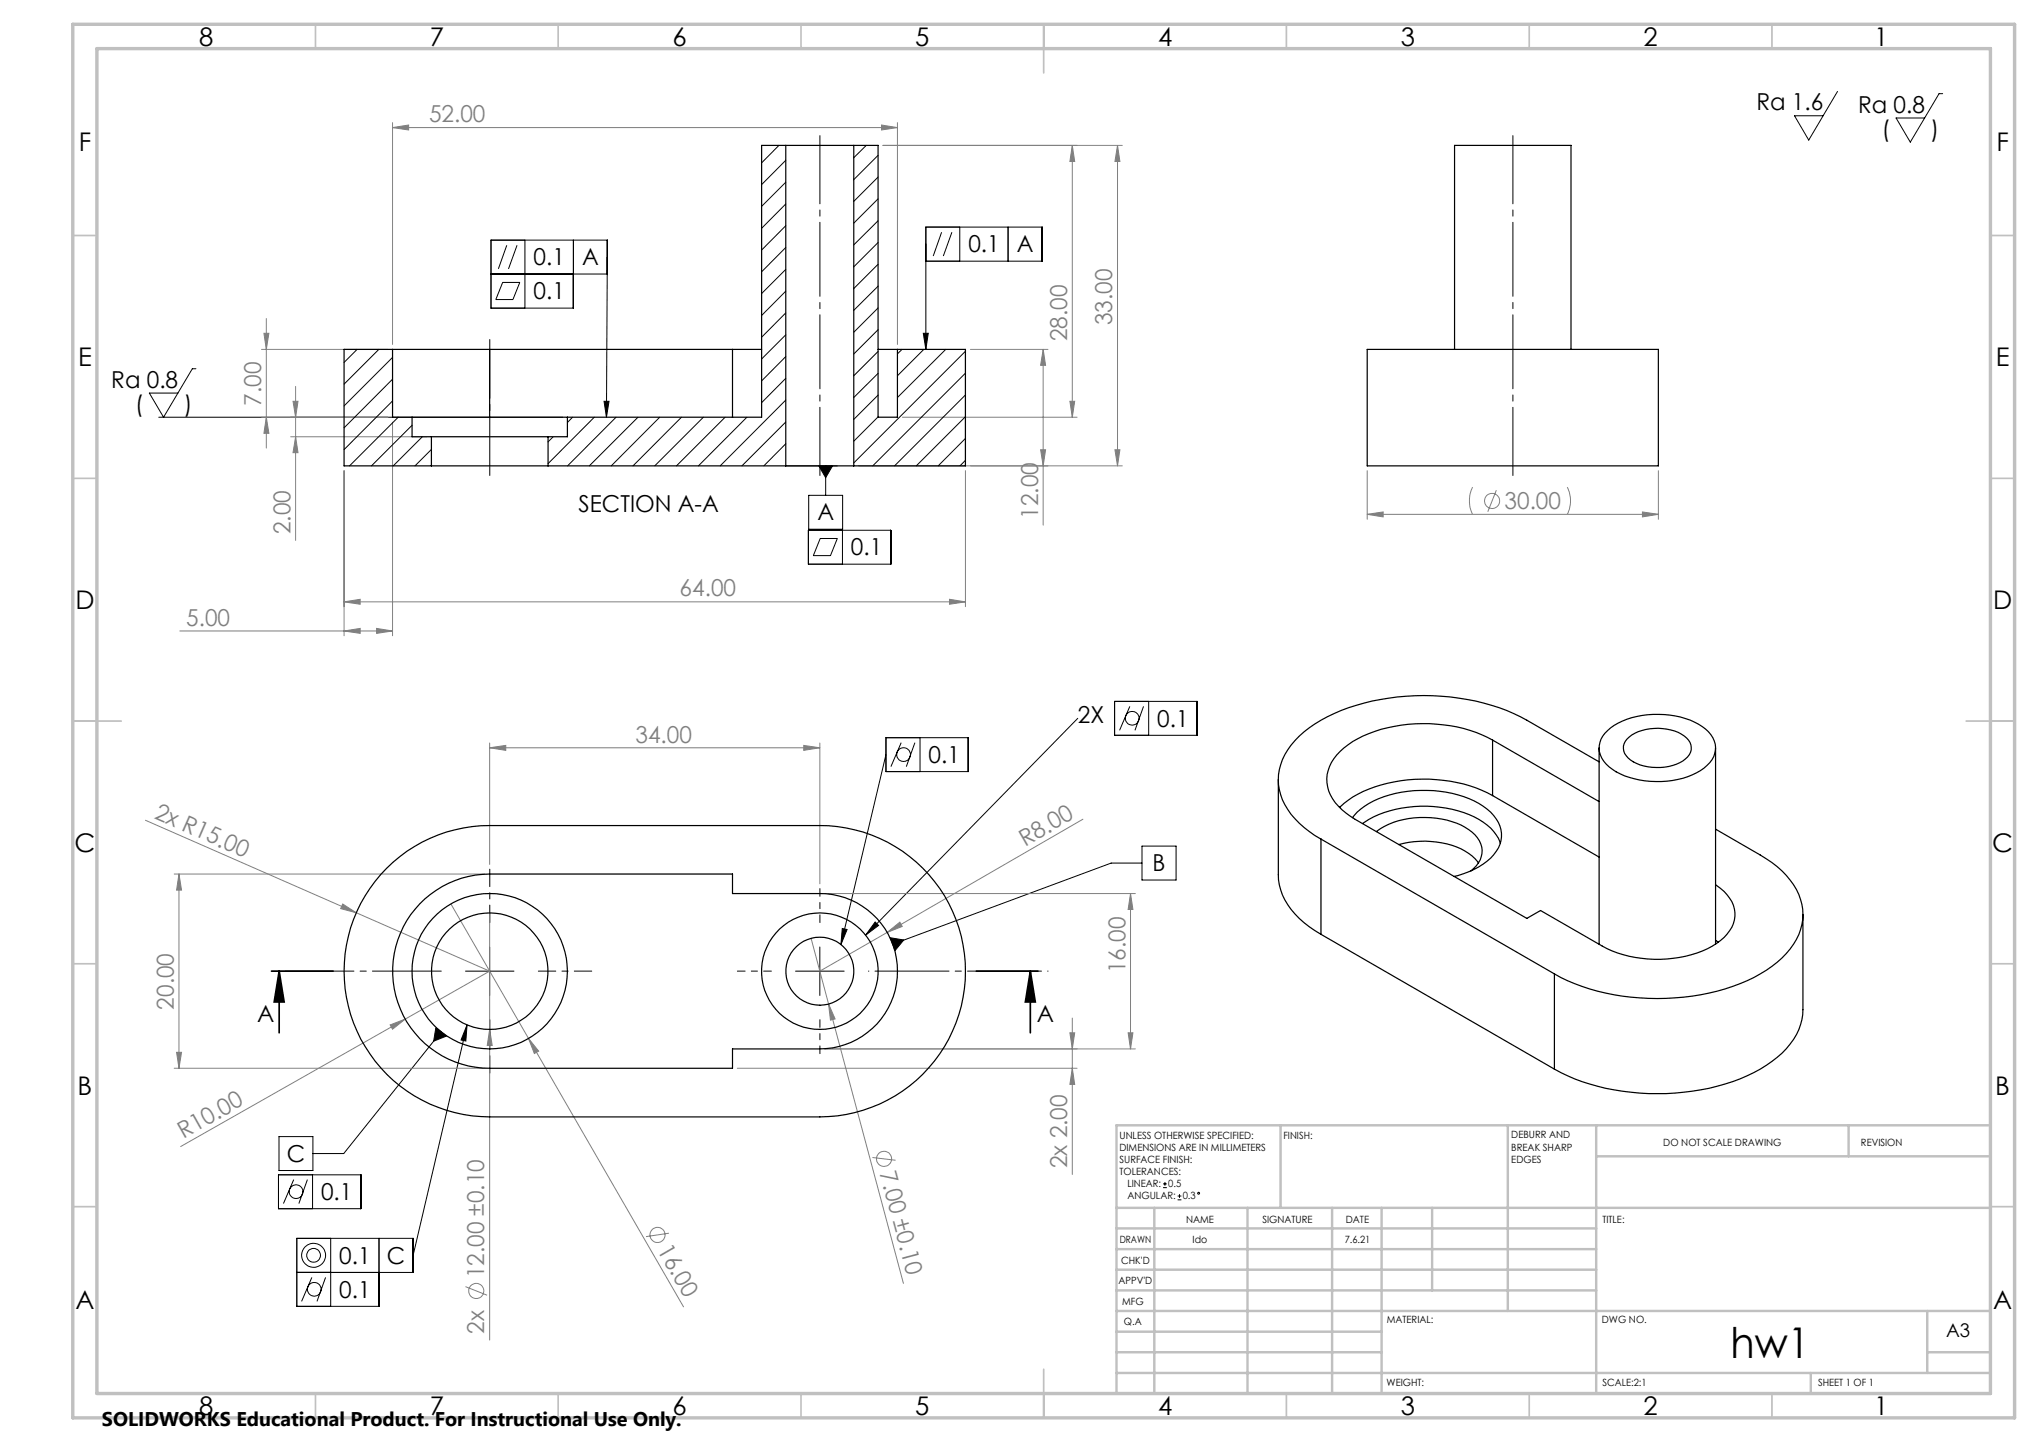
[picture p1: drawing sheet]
<svg xmlns="http://www.w3.org/2000/svg" width="420mm" height="297mm" viewBox="0 0 420 297" stroke-linecap="round" stroke-linejoin="round" font-family="sans-serif">
<g fill="none" stroke="#808080" stroke-width=".21">
<path d="M80.9 26.3l3.3-.6v1.1zM80.9 25.3v45.6M80.9 26.3h104M181.6 25.7l3.3 .6-3.3 .5zM181.9 29.9h49.3M184.9 25.3v45.6M220.9 29.9l.5 3.4h-1zM220.9 29.9v56M230.2 29.9l.5 3.4h-1zM230.2 29.9v66.1M53.9 72h26M54.4 68.6h1l-.5 3.4z"/>
<path d="M54.9 65.6v26.7M60.9 79.6v31.7M199.9 72h16M214.9 72l.5 3.2h-1.1zM214.9 72v36.2M53.9 85.9h26M54.9 85.9l.5 3.3h-1zM59.9 90h28M60.4 82.7h1l-.5 3.2zM60.9 90l.5 3.2h-1zM70.9 96.9v34M80.9 87v43.9"/>
<path d="M176.9 96h54.3M185.9 85.9h36M198.9 96.9v28.1M214.3 92.6h1.1l-.5 3.4zM220.4 82.7h1l-.5 3.2zM229.7 92.6h1l-.5 3.4zM281.6 96.9v10.1M341.6 96.9v10.1M281.6 105.9l3.3-.5v1.1zM281.6 105.9h60M303.3 100.3a6.5 6.5 0 0 0 0 5.6M308.2 101l-1.7 4.4"/>
<path d="M322.8 100.3a6.2 6.2 0 0 1 0 5.6M338.3 105.4l3.3 .5-3.3 .6zM37 130h43.9M70.9 124l3.3-.6v1.1zM70.9 130l3.3-.6v1.1zM70.9 124h128M77.6 129.4l3.3 .6-3.3 .5zM195.6 123.4l3.3 .6-3.3 .5zM100.9 154l3.3-.5v1zM100.9 153v25M100.9 154h68M165.6 153.5l3.3 .5-3.3 .5z"/>
<path d="M168.9 153v29M30 168.9l43.4 19.1M223.1 168.7l-40.4 23.3M35.9 180h64M36.9 180l.5 3.3h-1zM36.9 180v40M70.6 186.2l2.8 1.8-3.2-.9zM73.4 188l27.5 12-17.4 9.9M92.9 186.2l47.9 83M100.9 188v88M167.1 193.3l3.6 13.5M169.9 184h64"/>
<path d="M182.7 192l2.6-2.1 .5 .9zM182.7 192l-13.8 8M232.9 184l.5 3.3h-1zM232.9 184v32M36.4 216.7h1l-.5 3.3zM80.4 211.1l3.1-1.2-2.6 2.1zM83.5 209.9l-46.3 26.2M100.9 212l.5 3.3h-1zM108.9 213.9l2 2.6-.8 .5zM170.7 206.8l1.3 3.1-.9 .2zM170.7 206.8l15.4 57.5M220.4 212.7h1l-.5 3.3z"/>
<path d="M220.9 209.7v32.2M232.4 212.7h1l-.5 3.3zM233.9 216h-64M35.9 220h64M151.9 220h70M179.7 238.4l4.8 .6M220.9 220l.5 3.3h-1zM137.8 254l-4.7 .7M95.9 265l4.4 1.8"/>
<circle cx="307.3" cy="103.2" r="1.55"/>
<circle cx="182.1" cy="238.7" r="1.55"/>
<circle cx="135.4" cy="254.3" r="1.55"/>
<circle cx="98.1" cy="265.9" r="1.55"/>
</g>
<g fill="none" stroke="#000" stroke-width=".21">
<path d="M378.5 18.8l-5.9 10.1-3-5.1h5.9M400.2 19.3h-.8l-5.9 10-2.9-5h5.9M103.5 58.2h3.6l-1.4 3.5h-3.6zM104.4 50.5l-1.7 4.9M106.5 50.5l-1.8 4.9M108.1 49.5v14M118.1 49.5v14h-17v-14h24v6.9h-24M125.1 52.9l-.2 33M190.7 53.8h24v-7h-24v25.2M194 47.8l-1.8 4.9M196.1 47.8l-1.8 4.9M197.7 46.8v7"/>
<path d="M207.6 46.8v7M40.4 75.9h-.8l-5.9 10-2.9-4.9h5.9M190.2 68.6h1l-.5 3.4zM32.7 85.9h83.2M124.4 82.7h1l-.5 3.2zM161.9 96h10.6M168.7 96h2.8l-1.4 2.4zM170.1 96v6M166.5 109.2h17v7h-17zM166.6 102h7v7h-7zM168.9 110.9h3.6l-1.4 3.5h-3.6zM173.5 109.2v7"/>
<path d="M182.5 151.9h17v7h-17zM182.5 155.4l-9.3 39.2M185.6 153l-2.1 4.9M188.5 153l-1.8 4.9M189.5 151.9v7M222 148l-43.7 44.6M229.6 144.5h17v6.9h-17zM232.7 145.5l-2.1 4.9M235.5 145.5l-1.7 4.9M236.6 144.5v6.9M235.2 177.8h-6.3l-45 16.7M235.2 174.3h7.1v7h-7.1z"/>
<path d="M100.9 195v10M168.9 195v10M173.5 191.2l1 .2-1.3 3.2zM180.3 189.9l.7 .7-2.7 2zM183.4 193.1l2.8 .5-1.8 2.2zM89.8 211.7l2.2 1.7-2.7 1.1zM90.9 212.5l-20.1 25.1h-6.3M95.9 200h10M96.2 211.1l-11.1 47.5M96.2 211.1l-.2 3.3-1-.2zM163.9 200h10M57.5 234.1h7v7h-7z"/>
<path d="M57.4 242h16.9v7h-16.9zM60.5 243l-2.1 4.9M63.3 243l-1.7 4.9M64.4 242v7M68.1 255.1v14M78.1 255.1v14h-17v-14h24v7h-24M239.6 244.6h.7M239.6 243.8h.7M240 243.4v.8M242.6 247.1h.7M242.6 246.3h.7M243 246v.7"/>
<path d="M64.2 263.1l-2.1 4.9M67.1 263.1l-1.8 4.9"/>
<circle cx="186.1" cy="155.4" r="1.42"/>
<circle cx="233.2" cy="147.9" r="1.42"/>
<circle cx="61" cy="245.4" r="1.41"/>
<circle cx="64.6" cy="258.5" r="2.48"/>
<circle cx="64.6" cy="258.6" r="1.41"/>
<circle cx="246.9" cy="245.8" r=".19"/>
<circle cx="64.7" cy="265.5" r="1.41"/>
</g>
<path d="M55.9 200h12.7M57.5 200l1 6.4h-2zM57.5 200v12.7M201.1 200h12.7M212.2 200l1.1 6.4h-2.1zM212.2 200v12.7" fill="none" stroke="#000" stroke-width=".35"/>
<path d="M168.9 27.9v70M311.6 27.9v70" fill="none" stroke="#000" stroke-width=".21" stroke-dasharray="15.2 1.3 1.3 1.3" stroke-dashoffset="1.2"/>
<path d="M100.9 190v-11M100.9 210v11M110.9 200h11" fill="none" stroke="#000" stroke-width=".21" stroke-dasharray="15.2 1.3 1.3 1.3" stroke-dashoffset="11.6"/>
<path d="M90.9 200h-32.2" fill="none" stroke="#000" stroke-width=".21" stroke-dasharray="15.2 1.3 1.3 1.3" stroke-dashoffset="1.1"/>
<path d="M168.9 190v-7M158.9 200h-7M168.9 210v7" fill="none" stroke="#000" stroke-width=".21" stroke-dasharray="15.2 1.3 1.3 1.3" stroke-dashoffset="13.6"/>
<path d="M178.9 200h37" fill="none" stroke="#000" stroke-width=".21" stroke-dasharray="15.2 1.3 1.3 1.3" stroke-dashoffset="-1.4"/>
<path d="M100.9 69.9v28" fill="none" stroke="#000" stroke-width=".21" stroke-dasharray="15.2 1.3 1.3 1.3" stroke-dashoffset="3.1"/>
<g fill="none" stroke="#c0c0c0" stroke-width=".35">
<path d="M65 5v5M115 5v5M165 5v5M215 5v10M265 5v5M315 5v5M365 5v5M15 48.5h5M410 48.5h5M15 98.5h5M410 98.5h5M15 148.5h10"/>
<path d="M405 148.5h10M15 198.5h5M410 198.5h5M15 248.5h5M410 248.5h5M65 287v5M115 287v5M165 287v5M215 282v10M265 287v5M315 287v5M365 287v5"/>
</g>
<g fill="none" stroke="#c0c0c0" stroke-width=".5">
<path d="M263.8 231.8v17M310.6 231.8v38.2M328.8 231.8v55.2M328.8 238.2h81.2M380.8 231.8v6.4M410 231.8h-180v55.2M230 248.8h180M230 257.3h98.8M230 253h98.8M237.8 248.8v38.2M257 248.8v38.2M274.4 248.8v38.2"/>
<path d="M284.6 248.8v38.2M295 248.8v17M230 265.8h98.8M230 261.5h98.8M230 278.5h54.6M230 274.3h54.6M230 270h180M397 278.5h13M397 270v12.8M230 282.8h180M373 282.8v4.2"/>
</g>
<path d="M15 5h400v287h-400zM20 10h390v277h-390z" fill="none" stroke="#c0c0c0" stroke-width=".7"/>
<g fill="#000">
<path d="M180.3 189.9l.7 .7-2.7 2zM173.5 191.2l1 .2-1.3 3.2zM96.2 211.1l-.2 3.3-1-.2zM183.4 193.1l2.8 .5-1.8 2.2zM89.8 211.7l2.2 1.7-2.7 1.1zM124.4 82.7h1l-.5 3.2zM190.2 68.6h1l-.5 3.4zM168.7 96l1.4 2.4 1.4-2.4z"/>
<path d="M212.2 200l1.1 6.4h-2.1zM57.5 200l1 6.4h-2z"/>
</g>
<g fill="#808080">
<path d="M70.6 186.2l2.8 1.8-3.2-.9z"/>
<path d="M80.4 211.1l3.1-1.2-2.6 2.1z"/>
<path d="M182.7 192l2.6-2.1 .5 .9z"/>
<path d="M100.9 212l.5 3.3h-1z"/>
<path d="M170.7 206.8l1.3 3.1-.9 .2z"/>
<path d="M108.9 213.9l2 2.6-.8 .5z"/>
<path d="M165.6 153.5l3.3 .5-3.3 .5zM100.9 154l3.3-.5v1zM195.6 123.4l3.3 .6-3.3 .5zM70.9 124l3.3-.6v1.1zM77.6 129.4l3.3 .6-3.3 .5zM70.9 130l3.3-.6v1.1zM338.3 105.4l3.3 .5-3.3 .6zM281.6 105.9l3.3-.5v1.1z"/>
<path d="M80.9 26.3l3.3-.6v1.1zM181.6 25.7l3.3 .6-3.3 .5z"/>
<path d="M229.7 92.6h1l-.5 3.4zM230.2 29.9l.5 3.4h-1z"/>
<path d="M220.4 212.7h1l-.5 3.3zM220.9 220l.5 3.3h-1zM36.9 180l.5 3.3h-1zM36.4 216.7h1l-.5 3.3zM214.9 72l.5 3.2h-1.1zM214.3 92.6h1.1l-.5 3.4zM54.4 68.6h1l-.5 3.4zM54.9 85.9l.5 3.3h-1zM60.4 82.7h1l-.5 3.2zM60.9 90l.5 3.2h-1zM220.9 29.9l.5 3.4h-1zM220.4 82.7h1l-.5 3.2z"/>
<path d="M232.9 184l.5 3.3h-1zM232.4 212.7h1l-.5 3.3z"/>
</g>
<g fill="none" stroke="#000" stroke-width=".25">
<path d="M161.9 29.9h14M161.9 29.9h-5v56h-40M161.9 29.9v66.1M175.9 29.9h5v56h4v-13.9M175.9 29.9v66.1M80.9 72h20M80.9 72h-10v24h18M80.9 72v13.9h4M100.9 72v13.9M100.9 72h56M150.9 72v13.9M180.9 72h4"/>
<path d="M184.9 72h14v24h-23M281.6 72h60v24h-60zM299.6 72v-42.1h24v42.1M84.9 85.9h32M84.9 85.9v4.1h4M88.9 90h24M88.9 96h24M88.9 90v6M112.9 90v6M112.9 96h49M116.9 85.9v4.1h-4M161.9 96h14"/>
<path d="M307.4 152.4a31.2 31.2 0 0 0-27.7-.3 11.8 11.8 0 0 0-6.1 6.6 7.7 7.7 0 0 0 2.8 8.1l2.8 2 35.3 20.4 2.8-1.7 12.8 7.4a24.9 24.9 0 0 0 22.6 0 8.5 8.5 0 0 0 4.7-6.2 7.6 7.6 0 0 0-4-6.5M307.4 152.4l22 12.7M307.4 152.4v11.5M329.4 156.9l-14.9-8.6a44.4 44.4 0 0 0-24.8-4.9 39.9 39.9 0 0 0-20 6.5 13.8 13.8 0 0 0-6.4 10.7 13 13 0 0 0 5.3 9.8l2.2 1.7 1.3 .7M329.4 154.1v40.4M331.2 150.5a16.1 16.1 0 0 1 12.7-3.2 12.7 12.7 0 0 1 8.5 4 4.5 4.5 0 0 1-.8 6.4 16.1 16.1 0 0 1-12.8 3.1 12.7 12.7 0 0 1-8.5-4 4.5 4.5 0 0 1 .9-6.3zM335.1 152.2a9.4 9.4 0 0 1 8.2-2 6.5 6.5 0 0 1 4.8 2.7 2.92 2.92 0 0 1-1.5 3.8 10.8 10.8 0 0 1-10.8-.2 2.77 2.77 0 0 1-.7-4.3zM353.4 154.1v40.3M79.7 178.8a30 30 0 0 1 21.2-8.8h68a30 30 0 0 1 30 30 30 30 0 0 1-30 30h-68a30 30 0 0 1-27.7-18.5 30 30 0 0 1 6.5-32.7zM263.3 160.6v19.6a13 13 0 0 0 5.3 9.8l3.5 2.4M272.1 172.8l48.1 27.8M272.1 172.8v19.6"/>
<path d="M278.6 168.4a14.8 14.8 0 0 1 8.9-5 25.3 25.3 0 0 1 17.1 2.1 8.5 8.5 0 0 1 4.7 6.1 6.7 6.7 0 0 1-3 5.8 16.8 16.8 0 0 1-6.8 3.1M280.7 169.6a23.4 23.4 0 0 1 17.2-3.2 16.4 16.4 0 0 1 9.8 4.8 5.7 5.7 0 0 1 1.3 2.5M283.5 171.3a18 18 0 0 1 16.5-1.8 7.9 7.9 0 0 1 5.2 5 5 5 0 0 1-2.2 4.9M288.1 174a19 19 0 0 1 13.7 1.3 7.9 7.9 0 0 1 2.7 2.4M307.4 163.9a31.1 31.1 0 0 0-28.7 .2l-2.8 2.2M307.4 163.9l22 12.6M353.4 170.8l9.2 5.3a17 17 0 0 1 8.3 9.1 11.1 11.1 0 0 1-3 11.2 29.1 29.1 0 0 1-14.2 7.7 49.2 49.2 0 0 1-30.8-2.1l-2.7-1.4M86.5 186.2a20.1 20.1 0 0 1 14.4-6.2h50v4h18a16 16 0 0 1 16 16 16 16 0 0 1-16 16h-18v4h-50a20 20 0 0 1-18.4-12.2 20 20 0 0 1 4-21.6zM272.1 192.4l48.1 27.8M353.4 193.7l.5 .4M371.4 188.3v19.7a12.8 12.8 0 0 1-5.3 9.8 34.8 34.8 0 0 1-17.6 7 47.2 47.2 0 0 1-27-3.9l-1.3-.7M320.2 200.6v19.6"/>
<circle cx="100.9" cy="200" r="16"/>
<circle cx="100.9" cy="200" r="12"/>
<circle cx="168.9" cy="200" r="7"/>
<circle cx="168.9" cy="200" r="12"/>
</g>
<g fill="none" stroke="#000" stroke-width=".21">
<path d="M160.4 29.9l-3.5 3.6M161.9 33l-5 5M161.9 37.5l-5 5M178.4 29.9l-2.5 2.6M180.9 32l-5 5M180.9 36.5l-5 5M161.9 42l-5 5M161.9 46.5l-5 5M161.9 51l-5 5M161.9 55.5l-5 5M161.9 60l-5 5M180.9 41l-5 5"/>
<path d="M180.9 49.9l-5 5.1M180.9 54.4l-5 5M180.9 45.5l-5 4.9M180.9 58.9l-5 5M73.6 72l-2.7 2.6M78 72l-7.1 7.1M80.9 73.6l-10 10M80.9 78.1l-10 10M161.9 64.4l-5 5.1M161.9 69l-5 4.9M161.9 73.4l-5 5.1M161.9 77.9l-5 5"/>
<path d="M180.9 67.9l-5 5M180.9 63.4l-5 5M180.9 72.4l-5 5M180.9 76.9l-5 5M185.8 72l-.9 .9M190.3 72l-5.4 5.4M194.8 72l-9.9 9.9M198.9 72.4l-23 23M198.9 76.9l-19.1 19.1M80.9 82.6l-10 10M82 85.9l-10 10.1M84.9 87.6l-8.4 8.4"/>
<path d="M87 90l-6 6M88.9 92.6l-3.4 3.4M113.9 90l-1 1M117.9 85.9l-1 1.1M122.4 85.9l-9.5 9.6M126.9 85.9l-10 10.1M131.4 85.9l-10 10.1M135.9 85.9l-10 10.1M140.4 85.9l-10 10.1M144.9 85.9l-10 10.1M149.4 85.9l-10.1 10.1M153.8 85.9l-9.9 10.1"/>
<path d="M161.9 82.4l-13.6 13.6M161.9 86.9l-9.1 9.1M161.9 91.4l-4.6 4.6M161.9 95.9l-.1 .1M180.9 81.4l-5 5M180.9 85.9l-5 5M198.9 81.3l-14.6 14.7M198.9 85.8l-10.2 10.2M198.9 90.3l-5.6 5.7M198.9 94.8l-1.2 1.2"/>
</g>
<text font-size="8.7" x="356.5" y="279.6">hw1</text>
<g font-size="5.3">
<text x="41" y="9.4">8</text>
<text x="88.5" y="9.4">7</text>
<text x="138.5" y="9.4">6</text>
<text x="188.5" y="9.4">5</text>
<text x="238.5" y="9.4">4</text>
<text x="288.5" y="9.4">3</text>
<text x="338.5" y="9.4">2</text>
<text x="386" y="9.4">1</text>
<text x="16.2" y="31.2">F</text>
<text x="411.2" y="31.2">F</text>
<text x="16.1" y="75.4">E</text>
<text x="411.1" y="75.4">E</text>
<text x="15.5" y="125.5">D</text>
<text x="410.5" y="125.5">D</text>
<text x="15.4" y="175.5">C</text>
<text x="410.4" y="175.5">C</text>
<text x="16" y="225.4">B</text>
<text x="411" y="225.4">B</text>
<text x="15.5" y="269.7">A</text>
<text x="410.5" y="269.7">A</text>
<text x="41" y="291.4">8</text>
<text x="88.5" y="291.4">7</text>
<text x="138.5" y="291.4">6</text>
<text x="188.5" y="291.4">5</text>
<text x="238.5" y="291.4">4</text>
<text x="288.5" y="291.4">3</text>
<text x="338.5" y="291.4">2</text>
<text x="386" y="291.4">1</text>
</g>
<g font-size="4.8">
<text x="361.8" y="22.8">Ra 1.6</text>
<text x="382.7" y="23.2">Ra 0.8</text>
<text x="387.7" y="28.2">(</text>
<text x="397.7" y="28.2">)</text>
<text x="199.5" y="52">0.1</text>
<text x="209.5" y="52">A</text>
<text x="109.9" y="54.6">0.1</text>
<text x="119.9" y="54.6">A</text>
<text x="109.9" y="61.6">0.1</text>
<text x="22.9" y="79.9">Ra 0.8</text>
<text x="27.9" y="84.9">(</text>
<text x="37.9" y="84.9">)</text>
<text x="119.2" y="105.4">SECTION A-A</text>
<text x="168.4" y="107.2">A</text>
<text x="175.3" y="114.4">0.1</text>
<text x="222" y="148.9">2X</text>
<text x="238.4" y="149.6">0.1</text>
<text x="191.3" y="157.1">0.1</text>
<text x="237.4" y="179.4">B</text>
<text x="53" y="210.5">A</text>
<text x="213.6" y="210.5">A</text>
<text x="59.1" y="239.3">C</text>
<text x="66.1" y="247.1">0.1</text>
<text x="69.9" y="260.3">0.1</text>
<text x="79.7" y="260.3">C</text>
<text x="69.9" y="267.3">0.1</text>
</g>
<g font-size="4.8" fill="#808080">
<text x="88.4" y="25.2">52.00</text>
<text x="219.8" y="70.3" transform="rotate(-90 219.8 70.3)">28.00</text>
<text x="229.1" y="67" transform="rotate(-90 229.1 67)">33.00</text>
<text x="53.8" y="83.5" transform="rotate(-90 53.8 83.5)">7.00</text>
<text x="213.8" y="106.8" transform="rotate(-90 213.8 106.8)">12.00</text>
<text x="309.9" y="104.8">30.00</text>
<text x="59.8" y="110" transform="rotate(-90 59.8 110)">2.00</text>
<text x="140" y="122.9">64.00</text>
<text x="38.4" y="128.9">5.00</text>
<text x="130.9" y="152.9">34.00</text>
<text x="31.6" y="168.5" transform="rotate(24 31.6 168.5)">2x R15.00</text>
<text x="211.1" y="174.4" transform="rotate(-30 211.1 174.4)">R8.00</text>
<text x="231.8" y="200.4" transform="rotate(-90 231.8 200.4)">16.00</text>
<text x="35.8" y="207.9" transform="rotate(-90 35.8 207.9)">20.00</text>
<text x="37.8" y="234.6" transform="rotate(-30 37.8 234.6)">R10.00</text>
<text x="181.2" y="241.6" transform="rotate(75 181.2 241.6)">7.00 ±0.10</text>
<text x="219.8" y="240.6" transform="rotate(-90 219.8 240.6)">2x 2.00</text>
<text x="135.3" y="257.4" transform="rotate(60 135.3 257.4)">16.00</text>
<text x="99.8" y="263.3" transform="rotate(-90 99.8 263.3)">12.00 ±0.10</text>
<text x="99.8" y="274.7" transform="rotate(-90 99.8 274.7)">2x</text>
</g>
<text font-size="4.1" x="21" y="293.7">SOLIDWORKS Educational Product. For Instructional Use Only.</text>
<text font-size="3.9" x="400.9" y="275.5">A3</text>
<g font-size="2.1">
<text x="230.6" y="234.6">UNLESS OTHERWISE SPECIFIED:</text>
<text x="230.6" y="237.1">DIMENSIONS ARE IN MILLIMETERS</text>
<text x="230.6" y="239.5">SURFACE FINISH:</text>
<text x="264.4" y="234.6">FINISH:</text>
<text x="311.3" y="234.5">DEBURR AND</text>
<text x="311.3" y="237">BREAK SHARP</text>
<text x="311.3" y="239.5">EDGES</text>
<text x="342.6" y="235.9">DO NOT SCALE DRAWING</text>
<text x="383.3" y="236.1">REVISION</text>
<text x="230.6" y="242">TOLERANCES:</text>
<text x="232.2" y="244.5">LINEAR: 0.5</text>
<text x="232.2" y="247">ANGULAR: 0.3</text>
<text x="244.3" y="252">NAME</text>
<text x="260" y="251.9">SIGNATURE</text>
<text x="277.2" y="251.9">DATE</text>
<text x="330.1" y="251.9">TITLE:</text>
<text x="230.6" y="256.1">DRAWN</text>
<text x="245.7" y="256.1">Ido</text>
<text x="277" y="255.9">7.6.21</text>
<text x="230.9" y="260.3">CHK'D</text>
<text x="230.4" y="264.4">APPV'D</text>
<text x="231.1" y="268.8">MFG</text>
<text x="231.5" y="273">Q.A</text>
<text x="285.6" y="272.5">MATERIAL:</text>
<text x="330" y="272.5">DWG NO.</text>
<text x="285.6" y="285.5">WEIGHT:</text>
<text x="330.1" y="285.6">SCALE:2:1</text>
<text x="374.5" y="285.6">SHEET 1 OF 1</text>
</g>
</svg>
